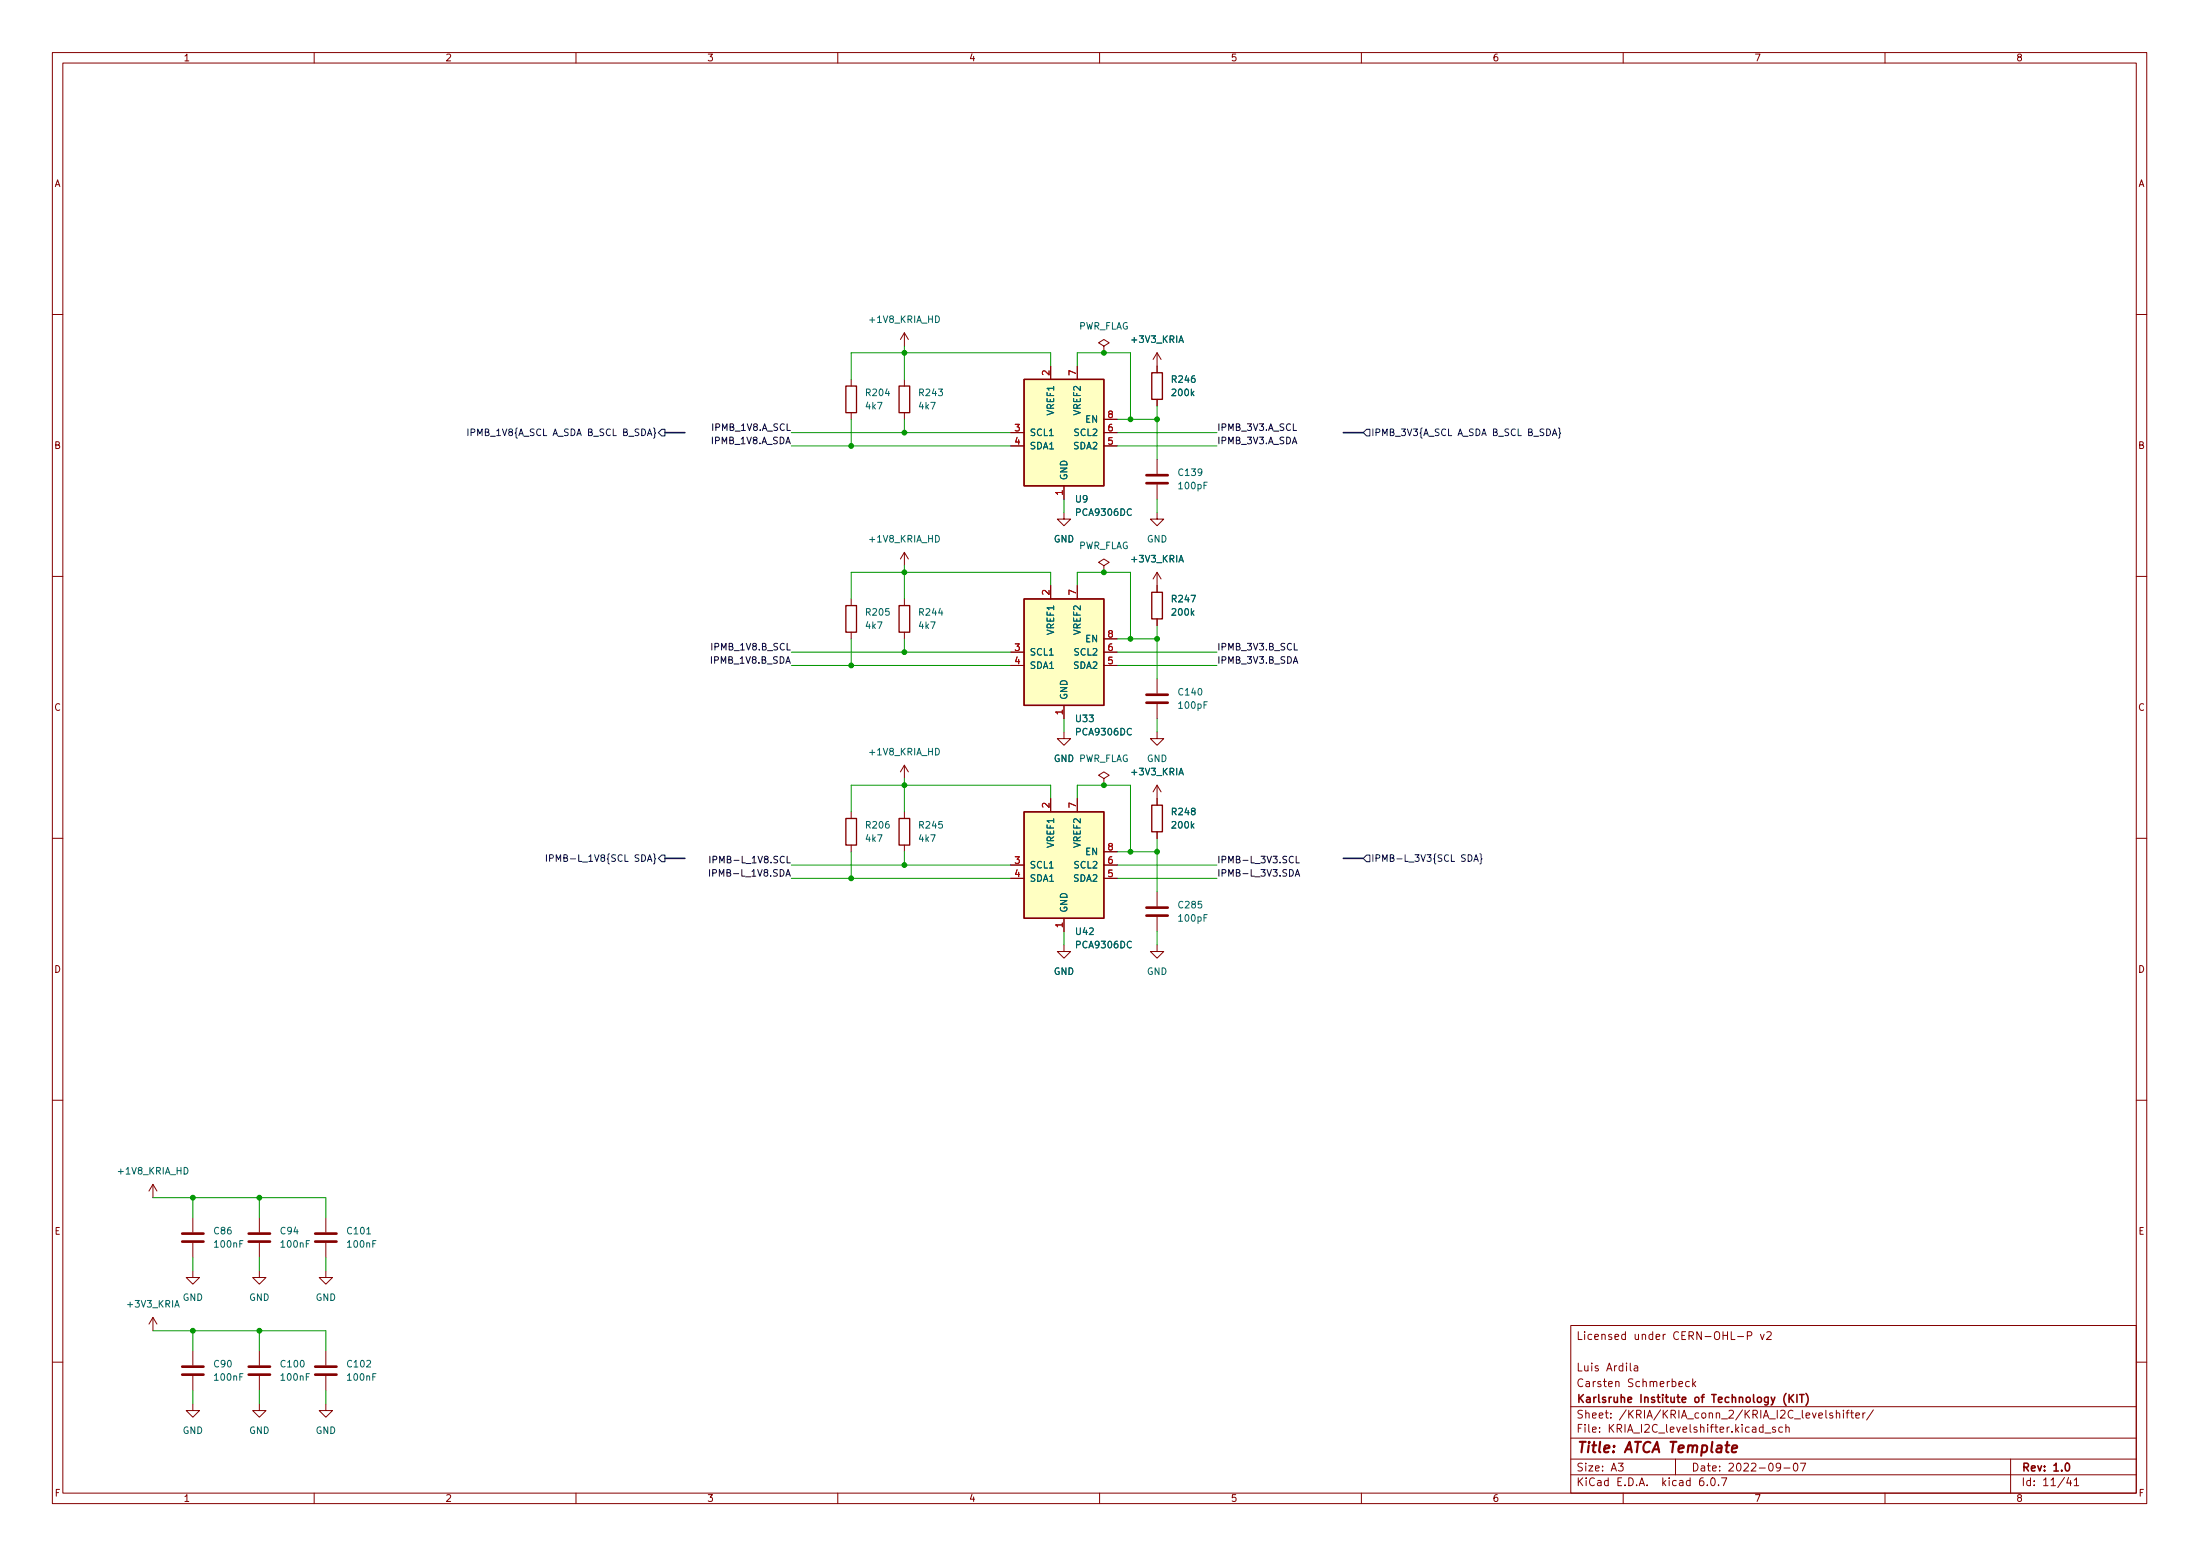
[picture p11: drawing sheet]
<svg xmlns="http://www.w3.org/2000/svg" width="420mm" height="297mm" viewBox="0 0 420 297" stroke-linecap="round" stroke-linejoin="round" font-family="sans-serif">
<g fill="none" stroke="#840000" stroke-width=".19">
<path d="M10 10h400v277h-400zM12 12h396v273h-396zM60 10v2M110 10v2M160 10v2M210 10v2M260 10v2M310 10v2M360 10v2M10 60h2M162.6 72.4v1.3M162.6 78.8v1.2"/>
<path d="M172.7 63.5l-.7 1.3M172.7 63.5v2.6M172.7 72.4v1.3M172.7 78.8v1.2M172.7 63.5l.8 1.3M200.7 69.9v2.5M205.7 69.9v2.5M210.8 66.1l1-.7-1-.6-1 .6 1 .7v1.2M210.8 67.3h.1M221 67.3v3.9M221 76.2v1.3M221 67.3l-.8 1.3"/>
<path d="M221 67.3l.7 1.3M408 60h2M193 82.6h2.6M193 85.1h2.6M203.2 97.8v1.3h1.3l-1.3 1.3-1.3-1.3h1.3M203.2 92.7v2.6M210.8 82.6h2.6M210.8 85.1h2.6M210.8 80h2.6M221 97.8v1.3h1.2l-1.2 1.3-1.3-1.3h1.3M221 87.7v2.8M221 92.5v2.8"/>
<path d="M10 110h2M162.6 114.3v1.3M172.7 105.4v2.6M172.7 114.3v1.3M172.7 105.4l-.7 1.3M172.7 105.4l.8 1.3M200.7 111.8v2.5M205.7 111.8v2.5M210.8 108l1-.6-1-.7-1 .7 1 .6v1.3M210.8 109.3h.1M221 109.3v3.8M221 118.1v1.3"/>
<path d="M221 109.3l-.8 1.2M221 109.3l.7 1.2M408 110h2M162.6 120.7v1.3M172.7 120.7v1.3M193 124.5h2.6M193 127h2.6M203.2 139.7v1.3h1.3l-1.3 1.3-1.3-1.3h1.3M203.2 134.7v2.5M210.8 124.5h2.6M210.8 127h2.6M210.8 122h2.6"/>
<path d="M221 139.7v1.3h1.2l-1.2 1.3-1.3-1.3h1.3M221 129.6v2.8M221 134.4v2.8M162.6 155v1.2M172.7 146.1v2.5M172.7 155v1.2M172.7 146.1l-.7 1.3M172.7 146.1l.8 1.3M200.7 152.4v2.6M205.7 152.4v2.6M210.8 148.6l1-.6-1-.6-1 .6 1 .6v1.3M210.8 149.9h.1"/>
<path d="M221 149.9v3.8M221 158.8v1.3M221 149.9l-.8 1.3M221 149.9l.7 1.3M10 160h2M162.6 161.3v1.3M172.7 161.3v1.3M193 165.1h2.6M193 167.7h2.6M203.2 175.3v2.5M210.8 165.1h2.6M210.8 167.7h2.6"/>
<path d="M210.8 162.6h2.6M221 170.2v2.8M221 175v2.8M408 160h2M203.2 180.4v1.2h1.3l-1.3 1.3-1.3-1.3h1.3M221 180.4v1.2h1.2l-1.2 1.3-1.3-1.3h1.3M10 210h2M408 210h2M29.2 226.1v2.5M29.2 226.1l-.8 1.3M29.2 226.1l.8 1.3M36.8 232.4v2.8"/>
<path d="M36.8 237.3v2.8M49.5 232.4v2.8M49.5 237.3v2.8M62.2 232.4v2.8M62.2 237.3v2.8M29.2 251.5l-.8 1.3M29.2 251.5v2.5M29.2 251.5l.8 1.3M36.8 242.6v1.3h1.3l-1.3 1.2-1.2-1.2h1.2M36.8 257.8v2.8M49.5 242.6v1.3h1.3l-1.3 1.2-1.2-1.2h1.2M49.5 257.8v2.8"/>
<path d="M62.2 242.6v1.3h1.3l-1.3 1.2-1.2-1.2h1.2M62.2 257.8v2.8M300 253h108v32h-108zM331.9 255.1h1.1M333.7 255l.7-.1 .2-.2-.1-.3-.2-.2h-.6v1.5M336.2 254.7l.4 1 .3-1M337.4 254.4l.6-.2 .2 .2 .1 .2-.9 1.1h.9M10 260h2M36.8 268v1.3h1.3l-1.3 1.2-1.2-1.2h1.2M36.8 262.7v2.8M49.5 268v1.3h1.3l-1.3 1.2-1.2-1.2h1.2M49.5 262.7v2.8"/>
<path d="M62.2 268v1.3h1.3l-1.3 1.2-1.2-1.2h1.2M62.2 262.7v2.8M300 278.5h108M300 274.5h108M300 268.5h108M309.1 279.3h.9l-.5 .6 .4 .1v.7l-.2 .1-.6-.1M311.4 260.2v1.3l.2 .2M312.1 260.8h.6l.1 .9M312.8 261.1h-.5a.29 .29 0 0 0-.2 .3 .29 .29 0 0 0 .2 .3l.5-.1M320 278.5v3M320.6 264.2l.8-.1-.1-.3-.4-.1-.3 .2 .1 .7h.6M322.6 263.8l-.4-.1-.3 .3 .2 .6h.5"/>
<path d="M323.3 263.2v1.5M323.4 264.1l.4 .6M323.8 263.7l-.5 .6M336.7 272.5l-.4-.1-.3 .3 .1 .6h.6M336.7 271.9v1.5M337.1 273.6h1.1M339.1 272.5l-.4-.1-.2 .2 .1 .2 .5 .2v.3h-.6M340.1 280l-.3 .2h-.3l-.3-.2 .2-.6 .4-.1 .2 .2a.99 .99 0 0 1-.4 1.3h-.2M340.4 272.5l-.4-.1-.3 .3 .2 .6h.5M341.1 272.6l.2-.2 .3 .1 .1 .9M341.1 271.9v1.5M342.7 279.4l.2-.1a.8 .8 0 0 1 .5 .8 .8 .8 0 0 1-.5 .7 1 1 0 0 1-.2-1.4z"/>
<path d="M343.8 279.3h1.1l-.7 1.5M348.7 269.2v1.3l.2 .2M350 269.8l-.4-.1-.2 .2 .1 .2 .5 .2v.3h-.6M350.7 269.9l.2-.2 .4 .1 .1 .9M350.7 269.2v1.5M352.1 269.2v.2M352.1 269.7v1M352.6 269.7h.5M353.1 269.2l-.3 .2v1.3M353.4 269.7h.6M353.6 269.2v1.3l.4 .2M354.4 270.2l.7-.1v-.3l-.5-.1-.2 .2 .1 .7h.6"/>
<path d="M355.8 269.7v1M356.2 269.7l-.3 .1-.1 .2M357.8 269.1l-1.3 2M384 278.5v6.5M408 260h2M60 285v2M110 285v2M160 285v2M210 285v2M260 285v2M300 281.5h108M310 285v2"/>
<path d="M325.3 282.1a.59 .59 0 0 0-.7 .7v.5l.1 .2 .4 .1 .3-.1v-.5l-.1-.2-.4-.1-.3 .3M326.1 283.5v.1M326.8 282.3l.3-.2a.8 .8 0 0 1 .5 .8 .8 .8 0 0 1-.5 .7l-.3-.1-.1-.5zM328.2 283.5v.1M328.8 282.1h1l-.7 1.5M340.7 280.2h1.2M360 285v2M395.1 282l-.4 1.1h.9M395.4 282.6v1M396.1 282.5l.5-.4v1.5M396.1 283.6h.9"/>
</g>
<path d="M341.1 266a1.73 1.73 0 0 0 0 2.3M341.7 266.2v1.5M341.9 266.9l.6 .8M342.5 266.2l-.8 .9M343.2 266.2v1.5M343.7 266.2h.8M344.1 266.2v1.5M344.9 266a1.73 1.73 0 0 1 0 2.3M394.6 279.4l.2-.1a.8 .8 0 0 1 .5 .8 .8 .8 0 0 1-.5 .7 1 1 0 0 1-.2-1.4z" fill="none" stroke="#840000" stroke-width=".3"/>
<path d="M329.5 275.9h.8M330.8 276.6l.9-.2v-.4l-.6-.1-.3 .3v.9h.8" fill="none" stroke="#840000" stroke-width=".4"/>
<g fill="#ffffc2" stroke="#ffffc2" stroke-width=".19">
<path d="M195.6 114.3h15.2v20.4h-15.2z"/>
<path d="M195.6 155h15.2v20.3h-15.2z"/>
<path d="M195.6 72.4h15.2v20.3h-15.2z"/>
</g>
<path d="M161.5 73.7h2.1v5.1h-2.1zM171.7 73.7h2v5.1h-2zM195.6 72.4h15.2v20.3h-15.2zM220 71.2h2v5h-2zM161.5 115.6h2.1v5.1h-2.1zM171.7 115.6h2v5.1h-2zM195.6 114.3h15.2v20.4h-15.2zM220 113.1h2v5h-2zM161.5 156.2h2.1v5.1h-2.1zM171.7 156.2h2v5.1h-2zM195.6 155h15.2v20.3h-15.2zM220 153.7h2v5.1h-2z" fill="none" stroke="#840000" stroke-width=".25"/>
<g fill="none" stroke="#840000" stroke-width=".51">
<path d="M218.9 92.2h4.1M218.9 90.7h4.1M218.9 134.1h4.1M218.9 132.6h4.1M218.9 174.8h4.1M218.9 173.3h4.1M34.8 237h4.1M34.8 235.5h4.1M47.5 237h4.1M47.5 235.5h4.1M60.2 237h4.1M60.2 235.5h4.1"/>
<path d="M34.8 262.4h4.1M34.8 260.9h4.1M47.5 262.4h4.1M47.5 260.9h4.1M60.2 262.4h4.1M60.2 260.9h4.1"/>
</g>
<g fill="none" stroke="#000084" stroke-width=".19">
<path d="M89.4 81.9v1.3M90 82.6l.6-.1 .1-.2-.1-.3-.6-.1v1.3M124.8 81.7l.2 .2v.6l.2 .2-.2 .2v.6l-.2 .1M126.4 82h.6v1.2h-.6l-.7-.6zM261 82h.6v1.2h-.6l-.7-.6zM296.5 83.2l.4-1.3 .4 1.3M296.6 82.8h.6M297.6 81.7l.3 .2v.6l.2 .2-.2 .2v.6l-.3 .1M104.4 163.2v1.2M105 163.8h.6l.1-.2-.1-.3-.6-.1v1.2M126.4 163.2h.6v1.3h-.6l-.7-.6zM261 163.2h.6v1.3h-.6l-.7-.6z"/>
<path d="M281.5 164.4l.4-1.2 .4 1.2M281.6 164.1h.6M282.6 163l.3 .2v.6l.2 .2-.2 .1v.6l-.3 .2"/>
</g>
<path d="M247 80.9v1.3h.6M247 126.6l.4-1.2 .4 1.2M247.2 122.8v1.3h.6M135.5 166v1.3M135.6 163.5v1.2M136.1 166.7l.6-.1 .1-.2v-.3l-.7-.1v1.3M136.2 164.1h.6l.1-.2-.1-.3-.6-.1v1.2M247 163.6a.6 .6 0 0 0-.8 .4 .6 .6 0 0 0 .6 .7l.2-.1M247.4 167.3l.4-1.3 .4 1.3M247.5 166.9h.6M247.5 163.5v1.2h.6" fill="none" stroke="#0f0f0f" stroke-width=".19"/>
<path d="M127 82.6h3.8M256.5 82.6h3.8M127 163.9h3.8M256.5 163.9h3.8" fill="none" stroke="#000084" stroke-width=".3"/>
<g fill="none" stroke="#009600" stroke-width=".19">
<path d="M172.7 66.1v6.3M200.7 69.9v-2.6h-38.1v5.1M205.7 69.9v-2.6h10.2v12.7M221 77.5v10.2M151.1 82.6h41.9M151.1 85.1h41.9M162.6 80v5.1M172.7 80v2.6M203.2 95.3v2.5M213.4 80h7.6M213.4 82.6h19M213.4 85.1h19"/>
<path d="M221 95.3v2.5M172.7 108v6.3M200.7 111.8v-2.5h-38.1v5M205.7 111.8v-2.5h10.2v12.7M221 119.4v10.2M151.1 127h41.9M151.1 124.5h41.9M162.6 122v5M172.7 122v2.5M203.2 137.2v2.5M213.4 127h19M213.4 124.5h19"/>
<path d="M213.4 122h7.6M221 137.2v2.5M172.7 148.6v6.4M200.7 152.4v-2.5h-38.1v5.1M205.7 152.4v-2.5h10.2v12.7M151.1 167.7h41.9M151.1 165.1h41.9M162.6 162.6v5.1M172.7 162.6v2.5M203.2 177.8v2.6M213.4 167.7h19M213.4 165.1h19"/>
<path d="M213.4 162.6h7.6M221 160.1v10.1M221 177.8v2.6M29.2 228.6h33v3.8M36.8 228.6v3.8M49.5 228.6v3.8M29.2 254h33v3.8M36.8 240.1v2.5M36.8 254v3.8M49.5 240.1v2.5M49.5 254v3.8M62.2 240.1v2.5"/>
<path d="M36.8 265.5v2.5M49.5 265.5v2.5M62.2 265.5v2.5"/>
</g>
<g fill="#009600" stroke="#009600" stroke-width=".19">
<circle cx="221" cy="80" r=".46"/>
<circle cx="210.8" cy="67.3" r=".46"/>
<circle cx="215.9" cy="80" r=".46"/>
<circle cx="49.5" cy="254" r=".46"/>
<circle cx="36.8" cy="228.6" r=".46"/>
<circle cx="49.5" cy="228.6" r=".46"/>
<circle cx="36.8" cy="254" r=".46"/>
<circle cx="221" cy="122" r=".46"/>
<circle cx="221" cy="162.6" r=".46"/>
<circle cx="215.9" cy="162.6" r=".46"/>
<circle cx="172.7" cy="124.5" r=".46"/>
<circle cx="172.7" cy="109.3" r=".46"/>
<circle cx="162.6" cy="127" r=".46"/>
<circle cx="162.6" cy="167.7" r=".46"/>
<circle cx="172.7" cy="149.9" r=".46"/>
<circle cx="215.9" cy="122" r=".46"/>
<circle cx="210.8" cy="149.9" r=".46"/>
<circle cx="172.7" cy="165.1" r=".46"/>
<circle cx="162.6" cy="85.1" r=".46"/>
<circle cx="172.7" cy="82.6" r=".46"/>
<circle cx="172.7" cy="67.3" r=".46"/>
<circle cx="210.8" cy="109.3" r=".46"/>
</g>
<text font-size="2.8" fill="#840000" x="301" y="277.3">Title: ATCA Template</text>
<g font-size="2.1" fill="#840000">
<text x="301" y="255.8">Licensed under CERN-OHL-P v2</text>
<text x="301" y="261.8">Luis Ardila</text>
<text x="301" y="267.8">Karlsruhe Institute of Technology (KIT)</text>
<text x="301" y="264.8">Carsten Schmerbeck</text>
<text x="301" y="273.5">File: KRIA_I2C_levelshifter.kicad_sch</text>
<text x="301" y="270.8">Sheet: /KRIA/KRIA_conn_2/KRIA_I2C_levelshifter/</text>
<text x="301" y="280.9">Size: A3</text>
<text x="323" y="280.9">Date: 2022-09-07</text>
<text x="386" y="280.9">Rev: 1.0</text>
<text x="301" y="283.7">KiCad E.D.A. kicad 6.0.7</text>
<text x="386" y="283.7">Id: 11/41</text>
</g>
<g font-size="1.8" fill="#840000">
<text x="35" y="11.7">1</text>
<text x="85" y="11.7">2</text>
<text x="135" y="11.7">3</text>
<text x="185" y="11.7">4</text>
<text x="235" y="11.7">5</text>
<text x="285" y="11.7">6</text>
<text x="335" y="11.7">7</text>
<text x="385" y="11.7">8</text>
<text x="10.3" y="35.7">A</text>
<text x="408.3" y="35.7">A</text>
<text x="10.3" y="85.7">B</text>
<text x="408.3" y="85.7">B</text>
<text x="10.3" y="135.7">C</text>
<text x="408.3" y="135.7">C</text>
<text x="10.3" y="185.7">D</text>
<text x="408.3" y="185.7">D</text>
<text x="10.4" y="235.7">E</text>
<text x="408.4" y="235.7">E</text>
<text x="10.4" y="285.7">F</text>
<text x="35" y="286.7">1</text>
<text x="85" y="286.7">2</text>
<text x="135" y="286.7">3</text>
<text x="185" y="286.7">4</text>
<text x="235" y="286.7">5</text>
<text x="285" y="286.7">6</text>
<text x="335" y="286.7">7</text>
<text x="385" y="286.7">8</text>
<text x="408.4" y="285.7">F</text>
</g>
<g font-size="1.8" fill="#006464">
<text x="166.2" y="61.6">+1V8_KRIA_HD</text>
<text x="205.9" y="62.9">PWR_FLAG</text>
<text x="216.2" y="65.4">+3V3_KRIA</text>
<text x="165.5" y="75.6">R204</text>
<text x="175.7" y="75.6">R243</text>
<text x="223.9" y="73.1">R246</text>
<text x="224" y="75.6">200k</text>
<text x="165.4" y="78.1">4k7</text>
<text x="175.6" y="78.1">4k7</text>
<text x="196.6" y="83.2">SCL1</text>
<text x="201.3" y="79.1" transform="rotate(-90 201.3 79.1)">VREF1</text>
<text x="205.3" y="83.2">SCL2</text>
<text x="206.4" y="79.1" transform="rotate(-90 206.4 79.1)">VREF2</text>
<text x="207.3" y="80.7">EN</text>
<text x="196.6" y="85.8">SDA1</text>
<text x="205.1" y="85.8">SDA2</text>
<text x="203.8" y="91.7" transform="rotate(-90 203.8 91.7)">GND</text>
<text x="205.4" y="95.9">U9</text>
<text x="225.2" y="90.8">C139</text>
<text x="225.2" y="93.4">100pF</text>
<text x="205.7" y="98.5">PCA9306DC</text>
<text x="166.2" y="103.5">+1V8_KRIA_HD</text>
<text x="201.2" y="103.5">GND</text>
<text x="205.9" y="104.8">PWR_FLAG</text>
<text x="216.2" y="107.4">+3V3_KRIA</text>
<text x="219" y="103.5">GND</text>
<text x="165.5" y="117.5">R205</text>
<text x="175.7" y="117.5">R244</text>
<text x="223.9" y="115">R247</text>
<text x="224" y="117.5">200k</text>
<text x="165.4" y="120.1">4k7</text>
<text x="175.6" y="120.1">4k7</text>
<text x="196.6" y="125.1">SCL1</text>
<text x="201.3" y="121.1" transform="rotate(-90 201.3 121.1)">VREF1</text>
<text x="205.3" y="125.1">SCL2</text>
<text x="206.4" y="121.1" transform="rotate(-90 206.4 121.1)">VREF2</text>
<text x="207.3" y="122.6">EN</text>
<text x="196.6" y="127.7">SDA1</text>
<text x="205.1" y="127.7">SDA2</text>
<text x="203.8" y="133.6" transform="rotate(-90 203.8 133.6)">GND</text>
<text x="205.6" y="137.8">U33</text>
<text x="225.2" y="132.8">C140</text>
<text x="225.2" y="135.3">100pF</text>
<text x="205.7" y="140.4">PCA9306DC</text>
<text x="166.2" y="144.2">+1V8_KRIA_HD</text>
<text x="201.2" y="145.5">GND PWR_FLAG</text>
<text x="201.2" y="145.5">GND</text>
<text x="216.2" y="148">+3V3_KRIA</text>
<text x="219" y="145.5">GND</text>
<text x="223.9" y="155.6">R248</text>
<text x="165.4" y="160.7">4k7</text>
<text x="165.5" y="158.2">R206</text>
<text x="175.6" y="160.7">4k7</text>
<text x="175.7" y="158.2">R245</text>
<text x="201.3" y="161.7" transform="rotate(-90 201.3 161.7)">VREF1</text>
<text x="206.4" y="161.7" transform="rotate(-90 206.4 161.7)">VREF2</text>
<text x="224" y="158.2">200k</text>
<text x="196.6" y="165.8">SCL1</text>
<text x="205.3" y="165.8">SCL2</text>
<text x="207.3" y="163.2">EN</text>
<text x="196.6" y="168.3">SDA1</text>
<text x="205.1" y="168.3">SDA2</text>
<text x="225.2" y="173.4">C285</text>
<text x="203.8" y="174.3" transform="rotate(-90 203.8 174.3)">GND</text>
<text x="205.6" y="178.5">U42</text>
<text x="225.2" y="175.9">100pF</text>
<text x="205.7" y="181">PCA9306DC</text>
<text x="201.2" y="186.1">GND</text>
<text x="219" y="186.1">GND</text>
<text x="22.7" y="224.2">+1V8_KRIA_HD</text>
<text x="40.9" y="235.6">C86</text>
<text x="41.1" y="238.2">100nF</text>
<text x="53.6" y="235.6">C94</text>
<text x="53.8" y="238.2">100nF</text>
<text x="66.5" y="235.6">C101</text>
<text x="66.5" y="238.2">100nF</text>
<text x="24.5" y="249.6">+3V3_KRIA</text>
<text x="34.9" y="248.3">GND</text>
<text x="47.6" y="248.3">GND</text>
<text x="60.3" y="248.3">GND</text>
<text x="40.9" y="261">C90</text>
<text x="41.1" y="263.6">100nF</text>
<text x="53.8" y="261">C100</text>
<text x="53.8" y="263.6">100nF</text>
<text x="66.5" y="261">C102</text>
<text x="66.5" y="263.6">100nF</text>
<text x="34.9" y="273.7">GND</text>
<text x="47.6" y="273.7">GND</text>
<text x="60.3" y="273.7">GND</text>
</g>
<g font-size="1.8" fill="#a90000">
<text x="200.4" y="71.6" transform="rotate(-90 200.4 71.6)">2</text>
<text x="205.5" y="71.6" transform="rotate(-90 205.5 71.6)">7</text>
<text x="193.8" y="82.3">3</text>
<text x="211.6" y="82.3">6</text>
<text x="211.6" y="79.8">8</text>
<text x="193.8" y="84.9">4</text>
<text x="211.6" y="84.9">5</text>
<text x="202.9" y="94.5" transform="rotate(-90 202.9 94.5)">1</text>
<text x="200.4" y="113.6" transform="rotate(-90 200.4 113.6)">2</text>
<text x="205.5" y="113.6" transform="rotate(-90 205.5 113.6)">7</text>
<text x="193.8" y="124.2">3</text>
<text x="211.6" y="124.2">6</text>
<text x="211.6" y="121.7">8</text>
<text x="193.8" y="126.8">4</text>
<text x="211.6" y="126.8">5</text>
<text x="202.9" y="136.4" transform="rotate(-90 202.9 136.4)">1</text>
<text x="200.4" y="154.2" transform="rotate(-90 200.4 154.2)">2</text>
<text x="205.5" y="154.2" transform="rotate(-90 205.5 154.2)">7</text>
<text x="193.8" y="164.9">3</text>
<text x="193.8" y="167.4">4</text>
<text x="211.6" y="167.4">5</text>
<text x="211.6" y="164.9">6</text>
<text x="211.6" y="162.3">8</text>
<text x="202.9" y="177.1" transform="rotate(-90 202.9 177.1)">1</text>
</g>
<g font-size="1.8" fill="#000084">
<text x="90.6" y="83.2">IPMB_1V8{A_SCL A_SDA B_SCL B_SDA}</text>
<text x="261.8" y="83.2">IPMB_3V3{A_SCL A_SDA B_SCL B_SDA}</text>
<text x="106.2" y="164.5">IPMB-L_1V8{SCL SDA}</text>
<text x="261.8" y="164.5">IPMB-L_3V3{SCL SDA}</text>
</g>
<g font-size="1.8" fill="#0f0f0f">
<text x="136.3" y="82.2">IPMB_1V8.A_SCL</text>
<text x="232.4" y="82.2">IPMB_3V3.A_SCL</text>
<text x="136.1" y="84.8">IPMB_1V8.A_SDA</text>
<text x="232.4" y="84.8">IPMB_3V3.A_SDA</text>
<text x="136.3" y="124.1">IPMB_1V8.B_SCL</text>
<text x="232.4" y="124.1">IPMB_3V3.B_SCL</text>
<text x="136.1" y="126.7">IPMB_1V8.B_SDA</text>
<text x="232.4" y="126.7">IPMB_3V3.B_SDA</text>
<text x="136.7" y="167.3">IPMB-L_1V8.SDA</text>
<text x="136.9" y="164.8">IPMB-L_1V8.SCL</text>
<text x="232.4" y="167.3">IPMB-L_3V3.SDA</text>
<text x="232.4" y="164.8">IPMB-L_3V3.SCL</text>
</g>
</svg>
